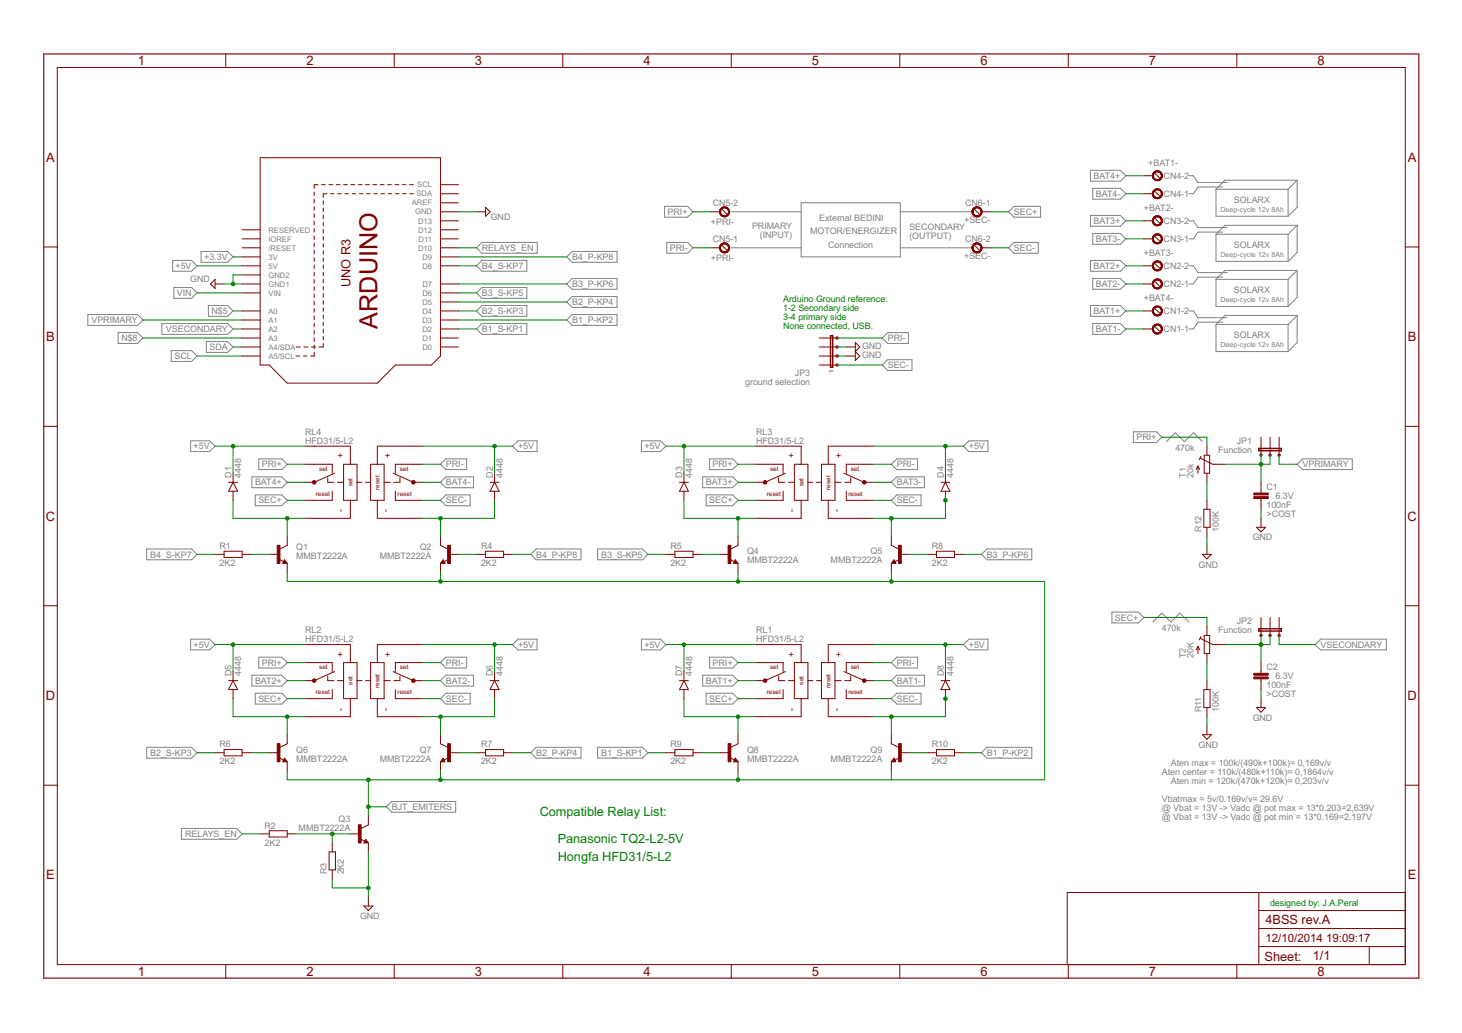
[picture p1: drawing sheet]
<svg xmlns="http://www.w3.org/2000/svg" width="297mm" height="210mm" viewBox="0 0 297 210" stroke-linecap="round" stroke-linejoin="round" font-family="sans-serif">
<g fill="none" stroke="#808080" stroke-width=".2">
<path d="M221.6 34.6h6l1.1 1.1-1.1 1.1h-6zM222 38.3h5.6l1.1 1.1-1.1 1.1h-5.6zM241.6 35.7h.9l.9 1.4h5.9M247.1 38.5v5.4h14.6M247.1 38.5h14.6M248.4 38h-5l-.9 1.4h-.9M261.7 38.5v5.4M263.5 36.6h-14.6l-1.8 1.9M263.5 36.6l-1.8 1.9M263.5 36.6v5.5l-1.8 1.8M35.1 52.9h3.8l1.1 1.1-1.1 1.1h-3.8zM35.3 58.4h3.6l1.1 1.1-1.1 1.1h-3.6z"/>
<path d="M40.9 51.1h5.3l1.1 1.1-1.1 1.1h-5.3zM96.8 54l1.1-1.1h9.1v2.2h-9.1zM96.8 59.5l1.1-1.1h9.1v2.2h-9.1zM96.8 50.4l1.1-1.1h11.3v2.2h-11.3zM115.1 52.2l1.1-1.1h9.2v2.2h-9.2zM115.1 57.7l1.1-1.1h9.2v2.2h-9.2zM135 41.9h4.7l1.1 1.1-1.1 1.1h-4.7zM135.5 49.3h4.2l1.1 1.1-1.1 1.1h-4.2zM148.1 43h14.7M148.1 50.4h14.7M162.8 41.2h20.1v11h-20.1zM182.9 43h14.7"/>
<path d="M182.9 50.4h14.7M204.9 43l1.1-1.1h5.4v2.2h-5.4zM204.9 50.4l1.1-1.1h4.9v2.2h-4.9zM221.6 52.9h6l1.1 1.1-1.1 1.1h-6zM221.6 43.8h6l1.1 1.1-1.1 1.1h-6zM222 47.4h5.6l1.1 1.1-1.1 1.1h-5.6zM222 56.6h5.6l1.1 1.1-1.1 1.1h-5.6zM241.6 44.9h.9l.9 1.3h5.9M241.6 54h.9l.9 1.4h5.9M247.1 47.6v5.5h14.6M247.1 56.8v5.5h14.6M247.1 47.6h14.6"/>
<path d="M247.1 56.8h14.6M248.4 47.2h-5l-.9 1.3h-.9M248.4 56.3h-5l-.9 1.4h-.9M261.7 47.6v5.5M261.7 56.8v5.5M263.5 45.8v5.5l-1.8 1.8M263.5 54.9v5.5l-1.8 1.9M263.5 45.8h-14.6l-1.8 1.8M263.5 45.8l-1.8 1.8M263.5 54.9h-14.6l-1.8 1.9M263.5 54.9l-1.8 1.9M17.8 63.9h10.1l1.1 1.1-1.1 1.1h-10.1z"/>
<path d="M24 67.6h3.9l1.1 1.1-1.1 1.1h-3.9zM32.9 65.7h13.3l1.1 1.1-1.1 1.1h-13.3zM34.8 71.2h4.1l1.1 1.1-1.1 1.1h-4.1zM41.9 69.4h4.3l1.1 1.1-1.1 1.1h-4.3zM42.3 62.1h3.9l1.1 1.1-1.1 1.1h-3.9zM96.8 63.2l1.1-1.1h9.1v2.2h-9.1zM96.8 66.8l1.1-1.1h9.1v2.2h-9.1zM115.1 65l1.1-1.1h9.2v2.2h-9.2zM115.1 61.4l1.1-1.1h9.2v2.2h-9.2zM179.3 68.7l1.1-1.1h4.2v2.2h-4.2zM179.3 74.2l1.1-1.1h4.9v2.2h-4.9zM221.6 62.1h6l1.1 1.1-1.1 1.1h-6z"/>
<path d="M222 65.7h5.6l1.1 1.1-1.1 1.1h-5.6zM241.6 63.2h.9l.9 1.4h5.9M247.1 65.9v5.5h14.6M247.1 65.9h14.6M248.4 65.5h-5l-.9 1.3h-.9M261.7 65.9v5.5M263.5 64.1v5.5l-1.8 1.8M263.5 64.1h-14.6l-1.8 1.8M263.5 64.1l-1.8 1.8M38.7 89.6h3.9l1.1 1.1-1.1 1.1h-3.9zM51.2 96.9h6.1l1.1 1.1-1.1 1.1h-6.1zM52.6 93.2h4.7l1.1 1.1-1.1 1.1h-4.7z"/>
<path d="M89.5 98l1.1-1.1h5.6v2.2h-5.6zM89.5 94.3l1.1-1.1h4.2v2.2h-4.2zM104.1 90.7l1.1-1.1h3.9v2.2h-3.9zM130.3 89.6h3.9l1.1 1.1-1.1 1.1h-3.9zM142.8 96.9h6l1.1 1.1-1.1 1.1h-6zM144.2 93.2h4.6l1.1 1.1-1.1 1.1h-4.6zM181.1 98l1.1-1.1h5.6v2.2h-5.6zM181.1 94.3l1.1-1.1h4.2v2.2h-4.2zM195.7 90.7l1.1-1.1h3.9v2.2h-3.9zM230.3 87.7h4.6l1.2 1.1-1.2 1.1h-4.6zM237 89.7l1.8-1.8 1.8 1.8 1.9-1.8 1.8 1.8M264.6 93.2h10.1v2.2h-10.1l-1.1-1.1z"/>
<path d="M29.8 111.5h9.1l1.1 1.1-1.1 1.1h-9.1zM51.9 100.6h5.4l1.1 1.1-1.1 1.1h-5.4zM89.5 101.7l1.1-1.1h4.9v2.2h-4.9zM107.8 112.6l1.1-1.1h9.1v2.2h-9.1zM121.4 111.5h9.1l1.1 1.1-1.1 1.1h-9.1zM143.5 100.6h5.3l1.1 1.1-1.1 1.1h-5.3zM182.2 100.6h4.9v2.2h-4.9l-1.1-1.1zM199.4 112.6l1.1-1.1h9.1v2.2h-9.1zM38.7 129.9h3.9l1.1 1.1-1.1 1.1h-3.9zM51.2 137.2h6.1l1.1 1.1-1.1 1.1h-6.1zM52.6 133.5h4.7l1.1 1.1-1.1 1.1h-4.7zM89.5 138.3l1.1-1.1h5.6v2.2h-5.6z"/>
<path d="M89.5 134.6l1.1-1.1h4.2v2.2h-4.2zM104.1 131l1.1-1.1h3.9v2.2h-3.9zM130.3 129.9h3.9l1.1 1.1-1.1 1.1h-3.9zM142.8 137.2h6l1.1 1.1-1.1 1.1h-6zM144.2 133.5h4.6l1.1 1.1-1.1 1.1h-4.6zM181.1 138.3l1.1-1.1h5.6v2.2h-5.6zM182.2 133.5h4.2v2.2h-4.2l-1.1-1.1zM195.7 131l1.1-1.1h3.9v2.2h-3.9zM225.9 124.4h5.4l1.1 1.1-1.1 1.1h-5.4zM234.2 126.4l1.9-1.8 1.8 1.8 1.8-1.8 1.9 1.8M267.2 131l1.1-1.1h13.4v2.2h-13.4zM29.8 151.8h9.1l1.1 1.2-1.1 1.1h-9.1z"/>
<path d="M51.9 140.9h5.4l1.1 1.1-1.1 1.1h-5.4zM89.5 142l1.1-1.1h4.9v2.2h-4.9zM108.9 151.8h9.1v2.3h-9.1l-1.1-1.1zM121.4 151.8h9.1l1.1 1.2-1.1 1.1h-9.1zM143.5 140.9h5.3l1.1 1.1-1.1 1.1h-5.3zM181.1 142l1.1-1.1h4.9v2.2h-4.9zM199.4 153l1.1-1.2h9.1v2.3h-9.1zM36.9 168.3h11.2l1.1 1.1-1.1 1.1h-11.2zM78.5 163.9l1.1-1h13v2.1h-13z"/>
</g>
<g fill="none" stroke="#800000" stroke-width=".2">
<path d="M11.6 13.7h273.9v182.3h-273.9zM45.9 11v2.7M80.1 11v2.7M114.3 11v2.7M148.6 11v2.7M182.8 11v2.7M217 11v2.7M251.3 11v2.7M52.9 32h36.6v40.3l-1.8 1.9h-7.4l-3.6 3.7h-18.3l-3.7-3.7h-1.8zM63.8 39v.8M64.6 37.5h-.8v.8M65.3 37.5h.8"/>
<path d="M66.4 39.4h-.7v.7M66.8 37.5h.8M67.1 39.4h.8M68.3 37.5h.8M68.6 39.4h.7M69.8 37.5h.8M70.1 39.4h.7M71.3 37.5h.8M71.5 39.4h.8M72.8 37.5h.8M73 39.4h.7M74.3 37.5h.8"/>
<path d="M74.5 39.4h.7M75.8 37.5h.7M75.9 39.4h.8M77.3 37.5h.7M77.4 39.4h.7M78.8 37.5h.7M78.9 39.4h.7M80.2 37.5h.8M80.3 39.4h.8M81.7 37.5h.8M81.8 39.4h.7M83.2 37.5h.8"/>
<path d="M83.2 39.4h.8M89.5 39.4h3.7M89.5 37.5h3.7M232.4 39.4h1.8M232.4 35.7h1.8M234.7 38.9l.9 .9M234.7 35.2l.9 1M8.9 50.2h2.7M43.7 57.7h1.8M43.7 56.8v1.8l-.9-.9zM49.2 48.5h3.7M49.2 57.7h3.7"/>
<path d="M49.2 54h3.7M49.2 50.4h3.7M49.2 59.5h3.7M49.2 52.2h3.7M49.2 46.7h3.7M49.2 55.9h3.7M63.8 40.5v.8M63.8 42v.7M63.8 43.5v.7M63.8 44.9v.8M63.8 46.4v.8M63.8 47.9v.8"/>
<path d="M63.8 49.4v.7M63.8 50.9v.7M63.8 52.3v.8M63.8 53.8v.8M63.8 55.3v.8M63.8 56.8v.8M63.8 58.3v.7M63.8 59.8v.7M65.7 40.8v.8M65.7 42.3v.7M65.7 43.7v.7M65.7 45.2v.7"/>
<path d="M65.7 46.6v.7M65.7 48.1v.7M65.7 49.5v.7M65.7 50.9v.8M65.7 52.4v.7M65.7 53.8v.8M65.7 55.3v.7M65.7 56.7v.8M65.7 58.2v.7M65.7 59.6v.8M89.5 48.5h3.7M89.5 44.9h3.7"/>
<path d="M89.5 57.7h3.7M89.5 54h3.7M89.5 50.4h3.7M89.5 43h3.7M89.5 59.5h3.7M89.5 52.2h3.7M89.5 46.7h3.7M89.5 41.2h3.7M96.8 43h1.9M98.7 42.1l.9 .9-.9 .9zM144.5 50.4h1.8M144.5 43h1.8"/>
<path d="M146.7 49.9l1 .9M146.7 42.6l1 .9M198 42.6l1 .9M198 49.9l1 .9M199.4 50.4h1.9M199.4 43h1.9M232.4 48.5h1.8M232.4 44.9h1.8M232.4 57.7h1.8M232.4 54h1.8M234.7 48.1l.9 .9M234.7 44.4l.9 .9"/>
<path d="M234.7 57.2l.9 .9M234.7 53.6l.9 .9M285.5 50.2h2.8M49.2 66.8h3.7M49.2 63.2h3.7M49.2 70.5h3.7M49.2 72.3h3.7M49.2 68.7h3.7M49.2 65h3.7M60.2 70.5h.8M60.2 72.3h.7M61.6 72.3h.8"/>
<path d="M61.7 70.5h.9M63.3 70.5h.8M63.8 71.6v.7h-.7M63.8 61.2v.8M63.8 62.7v.8M63.8 64.2v.7M63.8 65.7v.7M63.8 67.1v.8M63.8 68.6v.8M63.8 70.1v.8M65.7 69.8v.7h-.9M65.7 61.1v.7"/>
<path d="M65.7 62.5v.8M65.7 64v.7M65.7 65.4v.8M65.7 66.9v.7M65.7 68.3v.8M89.5 66.8h3.7M89.5 63.2h3.7M89.5 70.5h3.7M89.5 68.7h3.7M89.5 65h3.7M89.5 61.4h3.7M166.4 70.5h3.7"/>
<path d="M166.4 72.3h3.7M166.4 74.2h3.7M166.4 68.7h3.7M171.9 70.5h1.9M171.9 72.3h1.9M173.8 69.6l.9 .9-.9 .9 .9 .9-.9 1zM232.4 66.8h1.8M232.4 63.2h1.8M234.7 66.4l.9 .9M234.7 62.7l.9 .9M8.9 86.6h2.7M46.4 98h1.9"/>
<path d="M47.3 98l1 1.8h-1.9zM47.3 96.2v1.8M47.3 99.8v1.9M62 94.3h5.5v1.9M62 90.7h9.2v3.6M66.6 97.1v.9h1.2M67.5 99.8v1.9h-5.5M68 96.2l-4.2 1.8h-1.8M68.6 98h1.2M69.8 94.3h2.7v7.4h-2.7zM72.5 98h1.1M74.3 98h1"/>
<path d="M75.3 94.3h2.7v7.4h-2.7zM78 98h1.3M79.9 96.2l4.1 1.8h1.8M80.3 99.8v1.9h5.5M81.3 97.1v.9h-1.3M85.8 94.3h-5.5v1.9M85.8 90.7h-9.1v3.6M99.6 98h1.8M100.5 98l.9 1.8h-1.8zM100.5 96.2v1.8M100.5 99.8v1.9M138 98h1.9"/>
<path d="M139 98l.9 1.8h-1.9zM139 96.2v1.8M139 99.8v1.9M153.6 94.3h5.5v1.9M153.6 90.7h9.2v3.6M158.2 97.1v.9h1.2M159.1 99.8v1.9h-5.5M159.6 96.2l-4.2 1.8h-1.8M160.2 98h1.2M161.4 94.3h2.7v7.4h-2.7zM164.1 98h1.1M165.9 98h1"/>
<path d="M166.9 94.3h2.8v7.4h-2.8zM169.7 98h1.2M171.5 96.2l4.1 1.8h1.8M171.9 99.8v1.9h5.5M172.8 97.1v.9h-1.2M177.4 94.3h-5.5v1.9M177.4 90.7h-9.1v3.6M191.2 98h1.8M192.1 98l.9 1.8h-1.8zM192.1 96.2v1.8M192.1 99.8v1.9M243.4 94.7v1.5"/>
<path d="M243.4 94.7l-.4 .7M243.4 94.7l.4 .7M243.9 93.1l2.5 1.2h2.5M244 92.7l-.3 .7M244.7 92.5h1.1v3.7h-1.1zM245.2 90.7v1.8M245.2 96.2v1.8M256.2 88.8v3.7M256.2 98v2.2M258 88.8v3.7M259.9 88.8v3.7M285.5 86.6h2.8"/>
<path d="M43.7 112.6h1.8M45.5 112h3.7v1.3h-3.7zM49.2 112.6h1.8M54.7 112.6h1.8M56.7 113.7l.9 .4M57.8 113.7l.6 .8h-1zM57.8 114.1l.1 .2h-.3l.2-.4 .4 .5h-.6M58.4 109v1.8l-1.5 .7M58.4 114.5v1.8M71.2 101.7v3.6h-9.2M76.7 101.7v3.6h9.1M89.5 109v1.8l1.5 .7"/>
<path d="M89.5 114.5v1.8M90 113.7l.4 .8h-.9zM90 114.1v.2h.2l-.2-.4-.3 .5h.5M91.1 113.7l-.9 .4M91.3 112.6h1.9M96.8 112.6h1.9M98.7 112h3.6v1.3h-3.6zM102.3 112.6h1.8M135.3 112.6h1.8M137.1 112h3.7v1.3h-3.7zM140.8 112.6h1.8M146.3 112.6h1.8"/>
<path d="M148.3 113.7l.9 .4M149.4 113.7l.5 .8h-.9zM149.4 114.1l.1 .2h-.3l.2-.4 .4 .5h-.6M149.9 109v1.8l-1.4 .7M149.9 114.5v1.8M162.8 101.7v3.6h-9.2M168.3 101.7v3.6h9.1M181.1 109v1.8l1.5 .7M181.1 114.5v1.8M181.7 113.7l.3 .8h-.9zM181.7 114.1l-.2 .2h.3l-.1-.4-.4 .5h.5M182.7 113.7l-.9 .4"/>
<path d="M182.9 112.6h1.9M188.4 112.6h1.9M190.3 112h3.6v1.3h-3.6zM193.9 112.6h1.8M244.3 112.6h1.8l-.9 1zM244.6 103.5h1.3v3.6h-1.3zM245.2 101.7v1.8M245.2 107.1v1.9M245.2 110.8v1.8M255.3 107.1h1.8l-.9 1zM256.2 101.3v2.2M256.2 105.3v1.8"/>
<path d="M8.9 123.1h2.7M46.4 138.3h1.9M47.3 136.5v1.8M47.3 138.3l1 1.8h-1.9zM62 134.6h5.5v1.9M62 131h9.2v3.6M66.6 137.4v.9h1.2M68 136.5l-4.2 1.8h-1.8M68.6 138.3h1.2M69.8 134.6h2.7v7.4h-2.7zM72.5 138.3h1.1M74.3 138.3h1"/>
<path d="M75.3 134.6h2.7v7.4h-2.7zM78 138.3h1.3M79.9 136.5l4.1 1.8h1.8M81.3 137.4v.9h-1.3M85.8 134.6h-5.5v1.9M85.8 131h-9.1v3.6M99.6 138.3h1.8M100.5 136.5v1.8M100.5 138.3l.9 1.8h-1.8zM138 138.3h1.9M139 136.5v1.8M139 138.3l.9 1.8h-1.9z"/>
<path d="M153.6 134.6h5.5v1.9M153.6 131h9.2v3.6M158.2 137.4v.9h1.2M159.6 136.5l-4.2 1.8h-1.8M160.2 138.3h1.2M161.4 134.6h2.7v7.4h-2.7zM164.1 138.3h1.1M165.9 138.3h1M166.9 134.6h2.8v7.4h-2.8zM169.7 138.3h1.2M171.5 136.5l4.1 1.8h1.8M172.8 137.4v.9h-1.2"/>
<path d="M177.4 134.6h-5.5v1.9M177.4 131h-9.1v3.6M191.2 138.3h1.8M192.1 136.5v1.8M192.1 138.3l.9 1.8h-1.8zM243.4 131.3v1.5M243.4 131.3l-.4 .8M243.4 131.3l.4 .8M243.9 129.7l2.5 1.3h2.5M244 129.3l-.3 .7M244.7 129.1h1.1v3.7h-1.1zM245.2 127.3v1.8"/>
<path d="M245.2 132.8v1.8M245.2 138.3v1.8M256.2 125.5v3.6M256.2 134.6v2.2M256.2 137.9v2.2M258 125.5v3.6M259.9 125.5v3.6M285.5 123.1h2.8M8.9 159.6h2.7M43.7 153h1.8M45.5 152.3h3.7v1.3h-3.7zM47.3 140.1v1.9"/>
<path d="M49.2 153h1.8M54.7 153h1.8M56.7 154l.9 .4M57.8 154.1l.6 .7h-1zM57.8 154.4l.1 .2h-.3l.2-.4 .4 .5h-.6M58.4 149.3v1.8l-1.5 .7M58.4 154.8v1.8M67.5 140.1v1.9h-5.5M71.2 142v3.6h-9.2M76.7 142v3.6h9.1M80.3 140.1v1.9h5.5M89.5 149.3v1.8l1.5 .7"/>
<path d="M89.5 154.8v1.8M90 154.1l.4 .7h-.9zM90 154.4v.2h.2l-.2-.4-.3 .5h.5M91.1 154l-.9 .4M91.3 153h1.9M96.8 153h1.9M98.7 152.3h3.6v1.3h-3.6zM100.5 140.1v1.9M102.3 153h1.8M135.3 153h1.8M137.1 152.3h3.7v1.3h-3.7zM139 140.1v1.9"/>
<path d="M140.8 153h1.8M146.3 153h1.8M148.3 154l.9 .4M149.4 154.1l.5 .7h-.9zM149.4 154.4l.1 .2h-.3l.2-.4 .4 .5h-.6M149.9 149.3v1.8l-1.4 .7M149.9 154.8v1.8M159.1 140.1v1.9h-5.5M162.8 142v3.6h-9.2M168.3 142v3.6h9.1M171.9 140.1v1.9h5.5M181.1 149.3v1.8l1.5 .7"/>
<path d="M181.1 154.8v1.8M181.7 154.1l.3 .7h-.9zM181.7 154.4l-.2 .2h.3l-.1-.4-.4 .5h.5M182.7 154l-.9 .4M182.9 153h1.9M188.4 153h1.9M190.3 152.3h3.6v1.3h-3.6zM192.1 140.1v1.9M193.9 153h1.8M244.3 149.3h1.8l-.9 .9zM244.6 140.1h1.3v3.7h-1.3zM245.2 143.8v1.8"/>
<path d="M245.2 147.5v1.8M255.3 143.8h1.8l-.9 .9zM256.2 142v1.8M285.5 159.6h2.8M52.9 169.4h1.8M54.7 168.8h3.7v1.3h-3.7zM58.4 169.4h1.8M66.9 173.1h1.3v3.7h-1.3zM67.5 171.3v1.8M67.5 176.8v1.8M71.2 169.4h1.8M73.2 170.5l.9 .4"/>
<path d="M74.3 170.5l.5 .8h-.9zM74.3 170.9l.1 .2h-.3l.2-.4 .4 .5h-.6M74.8 165.8v1.8l-1.4 .7M74.8 171.3v1.8M45.9 196v2.8M73.9 184.1h1.9l-1 .9zM74.8 182.3v1.8M80.1 196v2.8M114.3 196v2.8M148.6 196v2.8M182.8 196v2.8M217 196v2.8"/>
<path d="M251.3 196v2.8M255.8 192.3h29.7M255.8 181.4v14.6M255.8 188.7h29.7M255.8 185h29.7M278.2 192.3v3.7M285.5 181.4h-68.7v14.6"/>
</g>
<g fill="#800000" stroke="#800000" stroke-width=".2">
<path d="M234.5 38.6a1.01 1.01 0 0 1 1.6 .3 1.01 1.01 0 0 1-.7 1.5 1.01 1.01 0 0 1-1.3-1h.2a.83 .83 0 0 1 1.2-.8 .83 .83 0 0 1 .2 1.3 .83 .83 0 0 1-1.3-.3l-.1-.2h-.2z" fill-rule="evenodd"/>
<path d="M234.5 38.6a1.01 1.01 0 0 1 1.6 .3 1.01 1.01 0 0 1-.7 1.5 1.01 1.01 0 0 1-1.3-1h.2a.83 .83 0 0 1 1.2-.8 .83 .83 0 0 1 .2 1.3 .83 .83 0 0 1-1.3-.3l-.1-.2h-.2z" fill-rule="evenodd"/>
<path d="M234.5 38.6a1.01 1.01 0 0 1 1.6 .3 1.01 1.01 0 0 1-.7 1.5 1.01 1.01 0 0 1-1.3-1h.2a.83 .83 0 0 1 1.2-.8 .83 .83 0 0 1 .2 1.3 .83 .83 0 0 1-1.3-.3l-.1-.2h-.2z" fill-rule="evenodd"/>
<path d="M234.5 34.9a1.01 1.01 0 0 1 1.6 .4 1.01 1.01 0 0 1-.7 1.4 1.01 1.01 0 0 1-1.3-1h.2a.83 .83 0 0 1 1.2-.8 .83 .83 0 0 1 .2 1.4 .83 .83 0 0 1-1.3-.4l-.1-.2h-.2z" fill-rule="evenodd"/>
<path d="M234.5 34.9a1.01 1.01 0 0 1 1.6 .4 1.01 1.01 0 0 1-.7 1.4 1.01 1.01 0 0 1-1.3-1h.2a.83 .83 0 0 1 1.2-.8 .83 .83 0 0 1 .2 1.4 .83 .83 0 0 1-1.3-.4l-.1-.2h-.2z" fill-rule="evenodd"/>
<path d="M234.5 34.9a1.01 1.01 0 0 1 1.6 .4 1.01 1.01 0 0 1-.7 1.4 1.01 1.01 0 0 1-1.3-1h.2a.83 .83 0 0 1 1.2-.8 .83 .83 0 0 1 .2 1.4 .83 .83 0 0 1-1.3-.4l-.1-.2h-.2z" fill-rule="evenodd"/>
<path d="M234.5 47.8a1.01 1.01 0 0 1 1.5 .3 1.01 1.01 0 0 1-.6 1.4 1.01 1.01 0 0 1-1.3-1h.2a.83 .83 0 0 1 1.2-.8 .83 .83 0 0 1 .2 1.4 .83 .83 0 0 1-1.3-.3l-.1-.3h-.2z" fill-rule="evenodd"/>
<path d="M234.5 47.8a1.01 1.01 0 0 1 1.5 .3 1.01 1.01 0 0 1-.6 1.4 1.01 1.01 0 0 1-1.3-1h.2a.83 .83 0 0 1 1.2-.8 .83 .83 0 0 1 .2 1.4 .83 .83 0 0 1-1.3-.3l-.1-.3h-.2z" fill-rule="evenodd"/>
<path d="M234.5 47.8a1.01 1.01 0 0 1 1.5 .3 1.01 1.01 0 0 1-.6 1.4 1.01 1.01 0 0 1-1.3-1h.2a.83 .83 0 0 1 1.2-.8 .83 .83 0 0 1 .2 1.4 .83 .83 0 0 1-1.3-.3l-.1-.3h-.2z" fill-rule="evenodd"/>
<path d="M234.5 44.1a1.01 1.01 0 0 1 1.5 .3 1.01 1.01 0 0 1-.6 1.4 1.01 1.01 0 0 1-1.3-.9h.2a.83 .83 0 0 1 1.2-.8 .83 .83 0 0 1 .2 1.3 .83 .83 0 0 1-1.3-.3l-.1-.2h-.2z" fill-rule="evenodd"/>
<path d="M234.5 44.1a1.01 1.01 0 0 1 1.5 .3 1.01 1.01 0 0 1-.6 1.4 1.01 1.01 0 0 1-1.3-.9h.2a.83 .83 0 0 1 1.2-.8 .83 .83 0 0 1 .2 1.3 .83 .83 0 0 1-1.3-.3l-.1-.2h-.2z" fill-rule="evenodd"/>
<path d="M234.5 44.1a1.01 1.01 0 0 1 1.5 .3 1.01 1.01 0 0 1-.6 1.4 1.01 1.01 0 0 1-1.3-.9h.2a.83 .83 0 0 1 1.2-.8 .83 .83 0 0 1 .2 1.3 .83 .83 0 0 1-1.3-.3l-.1-.2h-.2z" fill-rule="evenodd"/>
<path d="M234.5 56.9a1.01 1.01 0 0 1 1.5 .3 1.01 1.01 0 0 1-.6 1.5 1.01 1.01 0 0 1-1.3-1h.2a.83 .83 0 0 1 1.2-.8 .83 .83 0 0 1 .2 1.4 .83 .83 0 0 1-1.3-.4l-.1-.2h-.2z" fill-rule="evenodd"/>
<path d="M234.5 56.9a1.01 1.01 0 0 1 1.5 .3 1.01 1.01 0 0 1-.6 1.5 1.01 1.01 0 0 1-1.3-1h.2a.83 .83 0 0 1 1.2-.8 .83 .83 0 0 1 .2 1.4 .83 .83 0 0 1-1.3-.4l-.1-.2h-.2z" fill-rule="evenodd"/>
<path d="M234.5 56.9a1.01 1.01 0 0 1 1.5 .3 1.01 1.01 0 0 1-.6 1.5 1.01 1.01 0 0 1-1.3-1h.2a.83 .83 0 0 1 1.2-.8 .83 .83 0 0 1 .2 1.4 .83 .83 0 0 1-1.3-.4l-.1-.2h-.2z" fill-rule="evenodd"/>
<path d="M234.5 53.2a1.01 1.01 0 0 1 1.6 .4 1.01 1.01 0 0 1-.7 1.4 1.01 1.01 0 0 1-1.3-1h.2a.83 .83 0 0 1 1.2-.7 .83 .83 0 0 1 .2 1.3 .83 .83 0 0 1-1.3-.3l-.1-.3h-.2z" fill-rule="evenodd"/>
<path d="M234.5 53.2a1.01 1.01 0 0 1 1.6 .4 1.01 1.01 0 0 1-.7 1.4 1.01 1.01 0 0 1-1.3-1h.2a.83 .83 0 0 1 1.2-.7 .83 .83 0 0 1 .2 1.3 .83 .83 0 0 1-1.3-.3l-.1-.3h-.2z" fill-rule="evenodd"/>
<path d="M234.5 53.2a1.01 1.01 0 0 1 1.6 .4 1.01 1.01 0 0 1-.7 1.4 1.01 1.01 0 0 1-1.3-1h.2a.83 .83 0 0 1 1.2-.7 .83 .83 0 0 1 .2 1.3 .83 .83 0 0 1-1.3-.3l-.1-.3h-.2z" fill-rule="evenodd"/>
<path d="M234.5 66.1a1.01 1.01 0 0 1 1.6 .3 1.01 1.01 0 0 1-.7 1.4 1.01 1.01 0 0 1-1.3-1h.2a.83 .83 0 0 1 1.2-.7 .83 .83 0 0 1 .2 1.3 .83 .83 0 0 1-1.3-.3l-.1-.3h-.2z" fill-rule="evenodd"/>
<path d="M234.5 66.1a1.01 1.01 0 0 1 1.6 .3 1.01 1.01 0 0 1-.7 1.4 1.01 1.01 0 0 1-1.3-1h.2a.83 .83 0 0 1 1.2-.7 .83 .83 0 0 1 .2 1.3 .83 .83 0 0 1-1.3-.3l-.1-.3h-.2z" fill-rule="evenodd"/>
<path d="M234.5 66.1a1.01 1.01 0 0 1 1.6 .3 1.01 1.01 0 0 1-.7 1.4 1.01 1.01 0 0 1-1.3-1h.2a.83 .83 0 0 1 1.2-.7 .83 .83 0 0 1 .2 1.3 .83 .83 0 0 1-1.3-.3l-.1-.3h-.2z" fill-rule="evenodd"/>
<path d="M234.5 62.4a1.01 1.01 0 0 1 1.6 .4 1.01 1.01 0 0 1-.7 1.4 1.01 1.01 0 0 1-1.3-1h.2a.83 .83 0 0 1 1.2-.8 .83 .83 0 0 1 .2 1.4 .83 .83 0 0 1-1.3-.4l-.1-.2h-.2z" fill-rule="evenodd"/>
<path d="M234.5 62.4a1.01 1.01 0 0 1 1.6 .4 1.01 1.01 0 0 1-.7 1.4 1.01 1.01 0 0 1-1.3-1h.2a.83 .83 0 0 1 1.2-.8 .83 .83 0 0 1 .2 1.4 .83 .83 0 0 1-1.3-.4l-.1-.2h-.2z" fill-rule="evenodd"/>
<path d="M234.5 62.4a1.01 1.01 0 0 1 1.6 .4 1.01 1.01 0 0 1-.7 1.4 1.01 1.01 0 0 1-1.3-1h.2a.83 .83 0 0 1 1.2-.8 .83 .83 0 0 1 .2 1.4 .83 .83 0 0 1-1.3-.4l-.1-.2h-.2z" fill-rule="evenodd"/>
<path d="M146.6 49.6a1 1 0 0 1 1.5 .3 1 1 0 0 1-.7 1.4 1 1 0 0 1-1.2-.9h.2a.82 .82 0 0 1 1.2-.7 .82 .82 0 0 1 .1 1.4 .82 .82 0 0 1-1.3-.5v-.2h-.2v-.3z" fill-rule="evenodd"/>
<path d="M146.6 49.6a1 1 0 0 1 1.5 .3 1 1 0 0 1-.7 1.4 1 1 0 0 1-1.2-.9h.2a.82 .82 0 0 1 1.2-.7 .82 .82 0 0 1 .1 1.4 .82 .82 0 0 1-1.3-.5v-.2h-.2v-.3z" fill-rule="evenodd"/>
<path d="M146.6 49.6a1 1 0 0 1 1.5 .3 1 1 0 0 1-.7 1.4 1 1 0 0 1-1.2-.9h.2a.82 .82 0 0 1 1.2-.7 .82 .82 0 0 1 .1 1.4 .82 .82 0 0 1-1.3-.5v-.2h-.2v-.3z" fill-rule="evenodd"/>
<path d="M146.6 42.2a1 1 0 0 1 1.5 .4 1 1 0 0 1-.7 1.4 1 1 0 0 1-1.2-1h.2a.83 .83 0 0 1 1.2-.6 .83 .83 0 0 1 .1 1.3 .83 .83 0 0 1-1.3-.4v-.3h-.2v-.3z" fill-rule="evenodd"/>
<path d="M146.6 42.2a1 1 0 0 1 1.5 .4 1 1 0 0 1-.7 1.4 1 1 0 0 1-1.2-1h.2a.83 .83 0 0 1 1.2-.6 .83 .83 0 0 1 .1 1.3 .83 .83 0 0 1-1.3-.4v-.3h-.2v-.3z" fill-rule="evenodd"/>
<path d="M146.6 42.2a1 1 0 0 1 1.5 .4 1 1 0 0 1-.7 1.4 1 1 0 0 1-1.2-1h.2a.83 .83 0 0 1 1.2-.6 .83 .83 0 0 1 .1 1.3 .83 .83 0 0 1-1.3-.4v-.3h-.2v-.3z" fill-rule="evenodd"/>
<path d="M197.9 42.2a1.01 1.01 0 0 1 1.5 .4 1.01 1.01 0 0 1-.7 1.4 1.01 1.01 0 0 1-1.2-1h.2a.83 .83 0 0 1 1.1-.7 .83 .83 0 0 1 .3 1.3 .83 .83 0 0 1-1.4-.3v-.3h-.2z" fill-rule="evenodd"/>
<path d="M197.9 42.2a1.01 1.01 0 0 1 1.5 .4 1.01 1.01 0 0 1-.7 1.4 1.01 1.01 0 0 1-1.2-1h.2a.83 .83 0 0 1 1.1-.7 .83 .83 0 0 1 .3 1.3 .83 .83 0 0 1-1.4-.3v-.3h-.2z" fill-rule="evenodd"/>
<path d="M197.9 42.2a1.01 1.01 0 0 1 1.5 .4 1.01 1.01 0 0 1-.7 1.4 1.01 1.01 0 0 1-1.2-1h.2a.83 .83 0 0 1 1.1-.7 .83 .83 0 0 1 .3 1.3 .83 .83 0 0 1-1.4-.3v-.3h-.2z" fill-rule="evenodd"/>
<path d="M197.9 49.6a1.01 1.01 0 0 1 1.5 .3 1.01 1.01 0 0 1-.7 1.5 1.01 1.01 0 0 1-1.2-1h.2a.83 .83 0 0 1 1.1-.8 .83 .83 0 0 1 .3 1.4 .83 .83 0 0 1-1.4-.4v-.2h-.2z" fill-rule="evenodd"/>
<path d="M197.9 49.6a1.01 1.01 0 0 1 1.5 .3 1.01 1.01 0 0 1-.7 1.5 1.01 1.01 0 0 1-1.2-1h.2a.83 .83 0 0 1 1.1-.8 .83 .83 0 0 1 .3 1.4 .83 .83 0 0 1-1.4-.4v-.2h-.2z" fill-rule="evenodd"/>
<path d="M197.9 49.6a1.01 1.01 0 0 1 1.5 .3 1.01 1.01 0 0 1-.7 1.5 1.01 1.01 0 0 1-1.2-1h.2a.83 .83 0 0 1 1.1-.8 .83 .83 0 0 1 .3 1.4 .83 .83 0 0 1-1.4-.4v-.2h-.2z" fill-rule="evenodd"/>
<circle cx="63.8" cy="98" r=".36"/>
<circle cx="84" cy="98" r=".36"/>
<circle cx="155.4" cy="98" r=".36"/>
<circle cx="175.6" cy="98" r=".36"/>
<circle cx="63.8" cy="138.3" r=".36"/>
<circle cx="84" cy="138.3" r=".36"/>
<circle cx="155.4" cy="138.3" r=".36"/>
<circle cx="175.6" cy="138.3" r=".36"/>
<circle cx="170.1" cy="74.2" r=".23"/>
<circle cx="170.1" cy="72.3" r=".23"/>
<circle cx="170.1" cy="70.5" r=".23"/>
<circle cx="170.1" cy="68.7" r=".23"/>
<circle cx="256.2" cy="129.1" r=".23"/>
<circle cx="258" cy="129.1" r=".23"/>
<circle cx="259.9" cy="129.1" r=".23"/>
<circle cx="256.2" cy="92.5" r=".23"/>
<circle cx="258" cy="92.5" r=".23"/>
<circle cx="259.9" cy="92.5" r=".23"/>
</g>
<g fill="#800000" stroke="#800000" stroke-width=".2">
<path d="M56.3 110.8h.6v3.7h-.6z"/>
<path d="M91 110.8h.5v3.7h-.5z"/>
<path d="M72.8 167.6h.6v3.7h-.6z"/>
<path d="M147.9 110.8h.6v3.7h-.6z"/>
<path d="M182.6 110.8h.5v3.7h-.5z"/>
<path d="M56.3 151.1h.6v3.7h-.6z"/>
<path d="M91 151.1h.5v3.7h-.5z"/>
<path d="M147.9 151.1h.6v3.7h-.6z"/>
<path d="M182.6 151.1h.5v3.7h-.5z"/>
<path d="M254.7 100.9h3v.4h-3z"/>
<path d="M254.7 100.2h3v.4h-3z"/>
<path d="M254.7 137.6h3v.3h-3z"/>
<path d="M254.7 136.8h3v.4h-3z"/>
</g>
<path d="M168.7 68.2h.5v6.4h-.5zM255.8 91.1h4.5v.5h-4.5zM255.8 127.8h4.5v.4h-4.5z" fill="none" stroke="#800000" stroke-width=".3"/>
<path d="M8.9 11h279.4v187.8h-279.4z" fill="none" stroke="#800000" stroke-width=".23"/>
<g fill="none" stroke="#008000" stroke-width=".2">
<path d="M228.7 35.7h3.7M228.7 39.4h3.7M40 54h9.2M40 59.5h9.2M45.5 57.7h3.7M47.3 52.2h1.9M49.2 55.9h-1.9v1.8M93.2 52.2h21.9M93.2 54h3.6M93.2 59.5h3.6M93.2 57.7h21.9M93.2 43h3.6"/>
<path d="M93.2 50.4h3.6M140.8 43h3.7M140.8 50.4h3.7M201.3 43h3.6M201.3 50.4h3.6M228.7 54h3.7M228.7 57.7h3.7M228.7 44.9h3.7M228.7 48.5h3.7M29 68.7h20.2M29 65h20.2M40 72.3h9.2"/>
<path d="M47.3 63.2h1.9M47.3 70.5h1.9M47.3 66.8h1.9M93.2 63.2h3.6M93.2 66.8h3.6M93.2 65h21.9M93.2 61.4h21.9M170.1 68.7h9.2M170.1 70.5h1.8M170.1 72.3h1.8M170.1 74.2h9.2M228.7 63.2h3.7"/>
<path d="M228.7 66.8h3.7M43.7 90.7h18.3M47.3 90.7v5.5M58.4 98h3.6M58.4 94.3h3.6M85.8 90.7h18.3M85.8 98h3.7M85.8 94.3h3.7M100.5 90.7v5.5M135.3 90.7h18.3M139 90.7v5.5M149.9 98h3.7"/>
<path d="M149.9 94.3h3.7M177.4 90.7h18.3M177.4 98h3.7M177.4 94.3h3.7M192.1 90.7v5.5M236.1 88.8h9.1v1.9M245.2 98v3.7M256.2 92.5v5.5M258 92.5v1.8h-9.1M259.9 92.5v1.8h3.6M40 112.6h3.7M47.3 101.7v3.6h14.7"/>
<path d="M51 112.6h3.7M58.4 101.7h3.6M58.4 105.3v3.7M58.4 116.3v1.9h153.8v40.3h-153.8v-1.9M85.8 101.7h3.7M89.5 105.3v3.7M89.5 116.3v1.9M93.2 112.6h3.6M100.5 101.7v3.6h-14.7M104.1 112.6h3.7M131.6 112.6h3.7M139 101.7v3.6h14.6"/>
<path d="M142.6 112.6h3.7M149.9 101.7h3.7M149.9 105.3v3.7M149.9 116.3v1.9M177.4 101.7h3.7M181.1 105.3v3.7M181.1 116.3v1.9M184.8 112.6h3.6M192.1 100.7v4.6h-14.7M195.7 112.6h3.7M245.2 109v1.8M256.2 103.5v1.8"/>
<path d="M43.7 131h18.3M47.3 131v5.5M58.4 138.3h3.6M58.4 134.6h3.6M85.8 131h18.3M85.8 138.3h3.7M85.8 134.6h3.7M100.5 131v5.5M135.3 131h18.3M139 131v5.5M149.9 138.3h3.7M149.9 134.6h3.7"/>
<path d="M177.4 131h18.3M177.4 138.3h3.7M177.4 134.6h3.7M192.1 131v5.5M232.4 125.5h12.8v1.8M245.2 134.6v3.7M256.2 129.1v5.5M258 129.1v1.9h-9.1M259.9 129.1v1.9h7.3M40 153h3.7M47.3 142v3.6h14.7M51 153h3.7"/>
<path d="M58.4 142h3.6M58.4 145.6v3.7M74.8 158.5v7.3M85.8 142h3.7M89.5 145.6v3.7M89.5 156.6v1.9M93.2 153h3.6M100.5 142v3.6h-14.7M104.1 153h3.7M131.6 153h3.7M139 142v3.6h14.6M142.6 153h3.7"/>
<path d="M149.9 142h3.7M149.9 145.6v3.7M149.9 156.6v1.9M177.4 142h3.7M181.1 145.6v3.7M181.1 156.6v1.9M184.8 153h3.6M192.1 141.1v4.5h-14.7M195.7 153h3.7M245.2 145.6v1.9M256.2 140.1v1.9M49.2 169.4h3.7"/>
<path d="M60.2 169.4h11M67.5 169.4v1.9M67.5 178.6v1.8h7.3M74.8 173.1v9.2M74.8 163.9h3.7"/>
</g>
<g fill="#008000" stroke="#008000" stroke-width=".2">
<circle cx="47.3" cy="90.7" r=".36"/>
<circle cx="100.5" cy="90.7" r=".36"/>
<circle cx="139" cy="90.7" r=".36"/>
<circle cx="192.1" cy="90.7" r=".36"/>
<circle cx="47.3" cy="131" r=".36"/>
<circle cx="100.5" cy="131" r=".36"/>
<circle cx="139" cy="131" r=".36"/>
<circle cx="192.1" cy="131" r=".36"/>
<circle cx="47.3" cy="57.7" r=".36"/>
<circle cx="74.8" cy="180.4" r=".36"/>
<circle cx="58.4" cy="105.3" r=".36"/>
<circle cx="89.5" cy="105.3" r=".36"/>
<circle cx="149.9" cy="158.5" r=".36"/>
<circle cx="89.5" cy="158.5" r=".36"/>
<circle cx="74.8" cy="163.9" r=".36"/>
<circle cx="74.8" cy="158.5" r=".36"/>
<circle cx="149.9" cy="118.2" r=".36"/>
<circle cx="181.1" cy="118.2" r=".36"/>
<circle cx="89.5" cy="118.2" r=".36"/>
<circle cx="67.5" cy="169.4" r=".36"/>
<circle cx="149.9" cy="105.3" r=".36"/>
<circle cx="181.1" cy="105.3" r=".36"/>
<circle cx="192.1" cy="101.7" r=".36"/>
<circle cx="58.4" cy="145.6" r=".36"/>
<circle cx="89.5" cy="145.6" r=".36"/>
<circle cx="149.9" cy="145.6" r=".36"/>
<circle cx="181.1" cy="145.6" r=".36"/>
<circle cx="192.1" cy="142" r=".36"/>
<circle cx="256.2" cy="131" r=".36"/>
<circle cx="256.2" cy="94.3" r=".36"/>
</g>
<text font-size="5.7" fill="#800000" x="76.7" y="66.8" transform="rotate(-90 76.7 66.8)">ARDUINO</text>
<g font-size="2.9" fill="#800000">
<text x="28" y="13.3">1</text>
<text x="62.2" y="13.3">2</text>
<text x="96.5" y="13.3">3</text>
<text x="130.7" y="13.3">4</text>
<text x="165" y="13.3">5</text>
<text x="199.2" y="13.3">6</text>
<text x="233.4" y="13.3">7</text>
<text x="267.7" y="13.3">8</text>
<text x="9.4" y="32.9">A</text>
<text x="286" y="32.9">A</text>
<text x="71.2" y="58.3" transform="rotate(-90 71.2 58.3)">UNO R3</text>
<text x="9.4" y="69.3">B</text>
<text x="286" y="69.3">B</text>
<text x="9.3" y="105.8">C</text>
<text x="285.9" y="105.8">C</text>
<text x="9.3" y="142.3">D</text>
<text x="285.9" y="142.3">D</text>
<text x="9.4" y="178.7">E</text>
<text x="286" y="178.7">E</text>
<text x="257.1" y="187.8">4BSS rev.A</text>
<text x="256.9" y="195.2">Sheet:</text>
<text x="266.7" y="195.1">1/1</text>
<text x="28" y="198.3">1</text>
<text x="62.2" y="198.3">2</text>
<text x="96.5" y="198.3">3</text>
<text x="130.7" y="198.3">4</text>
<text x="165" y="198.3">5</text>
<text x="199.2" y="198.3">6</text>
<text x="233.4" y="198.3">7</text>
<text x="267.7" y="198.3">8</text>
</g>
<g font-size="2.9" fill="#008000">
<text x="109.6" y="165.8">Compatible Relay List:</text>
<text x="113.3" y="171.3">Panasonic TQ2-L2-5V</text>
<text x="113.3" y="174.9">Hongfa HFD31/5-L2</text>
</g>
<g font-size="2.6" fill="#800000">
<text x="257.1" y="191.4">12/10/2014</text>
<text x="269.4" y="191.4">19:09:17</text>
</g>
<g font-size="2" fill="#808080">
<text x="233.3" y="33.8">+BAT1-</text>
<text x="144.8" y="41.8">CN5-2</text>
<text x="196.1" y="41.8">CN6-1</text>
<text x="222.2" y="36.4">BAT4+</text>
<text x="222.7" y="40">BAT4-</text>
<text x="236.4" y="40">CN4-1</text>
<text x="236.4" y="36.3">CN4-2</text>
<text x="250.7" y="41.2">SOLARX</text>
<text x="99.7" y="44.8">GND</text>
<text x="135.6" y="43.7">PRI+</text>
<text x="144.5" y="45.7">+PRI-</text>
<text x="152.8" y="46.6">PRIMARY</text>
<text x="164.6" y="47.6">MOTOR/ENERGIZER</text>
<text x="166.4" y="44.9">External BEDINI</text>
<text x="184.8" y="46.7">SECONDARY</text>
<text x="195.9" y="45.3">+SEC-</text>
<text x="206" y="43.7">SEC+</text>
<text x="222.2" y="45.5">BAT3+</text>
<text x="232.4" y="42.9">+BAT2-</text>
<text x="236.4" y="45.5">CN3-2</text>
<text x="41.5" y="52.8">+3.3V</text>
<text x="97.9" y="51">RELAYS_EN</text>
<text x="116.2" y="52.8">B4_P-KP8</text>
<text x="136.1" y="51">PRI-</text>
<text x="144.5" y="53">+PRI-</text>
<text x="144.8" y="49.2">CN5-1</text>
<text x="154.4" y="48.4">(INPUT)</text>
<text x="168.3" y="50.4">Connection</text>
<text x="184.8" y="48.5">(OUTPUT)</text>
<text x="195.9" y="52.7">+SEC-</text>
<text x="196.1" y="49.2">CN6-2</text>
<text x="206" y="51">SEC-</text>
<text x="222.7" y="49.2">BAT3-</text>
<text x="232.4" y="52.1">+BAT3-</text>
<text x="236.4" y="49.2">CN3-1</text>
<text x="250.7" y="50.4">SOLARX</text>
<text x="35.7" y="54.7">+5V</text>
<text x="38.7" y="57.2">GND</text>
<text x="97.9" y="54.7">B4_S-KP7</text>
<text x="116.2" y="58.3">B3_P-KP6</text>
<text x="222.2" y="54.7">BAT2+</text>
<text x="222.7" y="58.3">BAT2-</text>
<text x="236.4" y="58.3">CN2-1</text>
<text x="236.4" y="54.7">CN2-2</text>
<text x="250.7" y="59.5">SOLARX</text>
<text x="18.6" y="65.7">VPRIMARY</text>
<text x="35.9" y="60.2">VIN</text>
<text x="43" y="63.8">N$5</text>
<text x="97.9" y="63.8">B2_S-KP3</text>
<text x="97.9" y="60.2">B3_S-KP5</text>
<text x="116.2" y="65.7">B1_P-KP2</text>
<text x="116.2" y="62">B2_P-KP4</text>
<text x="222.2" y="63.8">BAT1+</text>
<text x="232.4" y="61.3">+BAT4-</text>
<text x="236.4" y="63.8">CN1-2</text>
<text x="24.7" y="69.3">N$8</text>
<text x="33.7" y="67.5">VSECONDARY</text>
<text x="42.6" y="71.2">SDA</text>
<text x="97.9" y="67.5">B1_S-KP1</text>
<text x="175.1" y="71">GND</text>
<text x="180.4" y="69.3">PRI-</text>
<text x="222.7" y="67.5">BAT1-</text>
<text x="236.4" y="67.5">CN1-1</text>
<text x="250.7" y="68.7">SOLARX</text>
<text x="35.4" y="73">SCL</text>
<text x="161.5" y="76.4">JP3</text>
<text x="175.1" y="72.8">GND</text>
<text x="180.4" y="74.8">SEC-</text>
<text x="151.4" y="78.2">ground selection</text>
<text x="62" y="88.3">RL4</text>
<text x="153.6" y="88.3">RL3</text>
<text x="230.9" y="89.5">PRI+</text>
<text x="39.3" y="91.3">+5V</text>
<text x="53.2" y="95">PRI+</text>
<text x="62" y="90.1">HFD31/5-L2</text>
<text x="90.6" y="95">PRI-</text>
<text x="105.2" y="91.3">+5V</text>
<text x="130.9" y="91.3">+5V</text>
<text x="144.8" y="95">PRI+</text>
<text x="153.6" y="90.1">HFD31/5-L2</text>
<text x="182.2" y="95">PRI-</text>
<text x="196.9" y="91.3">+5V</text>
<text x="238.8" y="91.6">470k</text>
<text x="247.5" y="92">Function</text>
<text x="251.3" y="90.1">JP1</text>
<text x="264.6" y="95">VPRIMARY</text>
<text x="47" y="97.1" transform="rotate(-90 47 97.1)">D1</text>
<text x="49" y="97.1" transform="rotate(-90 49 97.1)">4448</text>
<text x="51.8" y="98.6">BAT4+</text>
<text x="90.6" y="98.6">BAT4-</text>
<text x="100.1" y="97.1" transform="rotate(-90 100.1 97.1)">D2</text>
<text x="102.2" y="97.1" transform="rotate(-90 102.2 97.1)">4448</text>
<text x="138.6" y="97.1" transform="rotate(-90 138.6 97.1)">D3</text>
<text x="140.6" y="97.1" transform="rotate(-90 140.6 97.1)">4448</text>
<text x="143.4" y="98.6">BAT3+</text>
<text x="182.2" y="98.6">BAT3-</text>
<text x="191.7" y="97.1" transform="rotate(-90 191.7 97.1)">D4</text>
<text x="193.8" y="97.1" transform="rotate(-90 193.8 97.1)">4448</text>
<text x="240.9" y="97.1" transform="rotate(-90 240.9 97.1)">T1</text>
<text x="242.5" y="97.1" transform="rotate(-90 242.5 97.1)">20k</text>
<text x="257.3" y="99.6">C1</text>
<text x="259.1" y="101.4">6.3V</text>
<text x="52.5" y="102.3">SEC+</text>
<text x="90.6" y="102.3">SEC-</text>
<text x="144.1" y="102.3">SEC+</text>
<text x="182.2" y="102.3">SEC-</text>
<text x="257.3" y="105">&gt;COST</text>
<text x="257.3" y="103.2">100nF</text>
<text x="30.5" y="113.3">B4_S-KP7</text>
<text x="44.6" y="111.6">R1</text>
<text x="60.2" y="113.6">MMBT2222A</text>
<text x="60.2" y="111.7">Q1</text>
<text x="77.2" y="113.6">MMBT2222A</text>
<text x="85.3" y="111.7">Q2</text>
<text x="97.7" y="111.6">R4</text>
<text x="108.9" y="113.3">B4_P-KP8</text>
<text x="122.1" y="113.3">B3_S-KP5</text>
<text x="136.2" y="111.6">R5</text>
<text x="151.8" y="112.7">Q4</text>
<text x="176.9" y="112.7">Q5</text>
<text x="189.3" y="111.6">R8</text>
<text x="200.5" y="113.3">B3_P-KP6</text>
<text x="244.1" y="108.1" transform="rotate(-90 244.1 108.1)">R12</text>
<text x="247.6" y="108.1" transform="rotate(-90 247.6 108.1)">100K</text>
<text x="254.5" y="109.8">GND</text>
<text x="44.6" y="115">2K2</text>
<text x="97.7" y="115">2K2</text>
<text x="136.2" y="115">2K2</text>
<text x="151.8" y="114.5">MMBT2222A</text>
<text x="168.8" y="114.5">MMBT2222A</text>
<text x="189.3" y="115">2K2</text>
<text x="243.5" y="115.3">GND</text>
<text x="39.3" y="131.6">+5V</text>
<text x="62" y="128.6">RL2</text>
<text x="62" y="130.4">HFD31/5-L2</text>
<text x="105.2" y="131.6">+5V</text>
<text x="130.9" y="131.6">+5V</text>
<text x="153.6" y="128.6">RL1</text>
<text x="153.6" y="130.4">HFD31/5-L2</text>
<text x="196.9" y="131.6">+5V</text>
<text x="226.5" y="126.1">SEC+</text>
<text x="236.1" y="128.2">470k</text>
<text x="247.5" y="128.6">Function</text>
<text x="251.3" y="126.8">JP2</text>
<text x="268.3" y="131.6">VSECONDARY</text>
<text x="47" y="137.4" transform="rotate(-90 47 137.4)">D5</text>
<text x="49" y="137.4" transform="rotate(-90 49 137.4)">4448</text>
<text x="53.2" y="135.3">PRI+</text>
<text x="90.6" y="135.3">PRI-</text>
<text x="100.1" y="137.4" transform="rotate(-90 100.1 137.4)">D6</text>
<text x="102.2" y="137.4" transform="rotate(-90 102.2 137.4)">4448</text>
<text x="138.6" y="137.4" transform="rotate(-90 138.6 137.4)">D7</text>
<text x="140.6" y="137.4" transform="rotate(-90 140.6 137.4)">4448</text>
<text x="144.8" y="135.3">PRI+</text>
<text x="182.2" y="135.3">PRI-</text>
<text x="191.7" y="137.4" transform="rotate(-90 191.7 137.4)">D8</text>
<text x="193.8" y="137.4" transform="rotate(-90 193.8 137.4)">4448</text>
<text x="240.9" y="133.7" transform="rotate(-90 240.9 133.7)">T2</text>
<text x="242.5" y="133.7" transform="rotate(-90 242.5 133.7)">20K</text>
<text x="257.3" y="136.2">C2</text>
<text x="51.8" y="138.9">BAT2+</text>
<text x="52.5" y="142.6">SEC+</text>
<text x="90.6" y="138.9">BAT2-</text>
<text x="90.6" y="142.6">SEC-</text>
<text x="143.4" y="138.9">BAT1+</text>
<text x="144.1" y="142.6">SEC+</text>
<text x="182.2" y="138.9">BAT1-</text>
<text x="182.2" y="142.6">SEC-</text>
<text x="257.3" y="141.7">&gt;COST</text>
<text x="257.3" y="139.9">100nF</text>
<text x="259.1" y="138">6.3V</text>
<text x="244.1" y="144.7" transform="rotate(-90 244.1 144.7)">R11</text>
<text x="247.6" y="144.7" transform="rotate(-90 247.6 144.7)">100K</text>
<text x="254.5" y="146.5">GND</text>
<text x="30.5" y="153.6">B2_S-KP3</text>
<text x="44.6" y="155.3">2K2</text>
<text x="44.6" y="151.9">R6</text>
<text x="60.2" y="154.8">MMBT2222A</text>
<text x="60.2" y="153">Q6</text>
<text x="77.2" y="154.8">MMBT2222A</text>
<text x="85.3" y="153">Q7</text>
<text x="97.7" y="155.3">2K2</text>
<text x="97.7" y="151.9">R7</text>
<text x="108.9" y="153.6">B2_P-KP4</text>
<text x="122.1" y="153.6">B1_S-KP1</text>
<text x="136.2" y="155.3">2K2</text>
<text x="136.2" y="151.9">R9</text>
<text x="151.8" y="154.8">MMBT2222A</text>
<text x="151.8" y="153">Q8</text>
<text x="168.8" y="154.8">MMBT2222A</text>
<text x="176.9" y="153">Q9</text>
<text x="189.3" y="155.3">2K2</text>
<text x="189.3" y="151.9">R10</text>
<text x="200.5" y="153.6">B1_P-KP2</text>
<text x="237.9" y="155.7">Aten max = 100k/(490k+100k)= 0,169v/v</text>
<text x="243.5" y="152">GND</text>
<text x="236.1" y="157.5">Aten center = 110k/(480k+110k)= 0,1864v/v</text>
<text x="237.9" y="159.4">Aten min = 120k/(470k+120k)= 0,203v/v</text>
<text x="68.8" y="167.1">Q3</text>
<text x="79.6" y="164.6">BJT_EMITERS</text>
<text x="236.1" y="164.9">@ Vbat = 13V -&gt; Vadc @ pot max = 13*0.203=2,639V</text>
<text x="236.1" y="166.7">@ Vbat = 13V -&gt; Vadc @ pot min = 13*0.169=2,197V</text>
<text x="236.1" y="163">Vbatmax = 5v/0.169v/v= 29.6V</text>
<text x="37.6" y="170.1">RELAYS_EN</text>
<text x="53.8" y="171.8">2K2</text>
<text x="53.8" y="168.4">R2</text>
<text x="60.7" y="168.9">MMBT2222A</text>
<text x="66.4" y="177.7" transform="rotate(-90 66.4 177.7)">R3</text>
<text x="69.9" y="177.7" transform="rotate(-90 69.9 177.7)">2K2</text>
<text x="73.1" y="186.8">GND</text>
</g>
<g font-size="2" fill="#008000">
<text x="159.1" y="61.4">Arduino Ground reference:</text>
<text x="159.1" y="63.2">1-2 Secondary side</text>
<text x="159.1" y="65">3-4 primary side</text>
<text x="159.1" y="66.9">None connected, USB.</text>
<text x="258" y="184.1">designed by: J.A.Peral</text>
</g>
<g font-size="2" fill="#800000">
<text x="69.8" y="93.1" transform="rotate(-90 69.8 93.1)">+</text>
<text x="79.4" y="93.1" transform="rotate(-90 79.4 93.1)">+</text>
<text x="161.4" y="93.1" transform="rotate(-90 161.4 93.1)">+</text>
<text x="171" y="93.1" transform="rotate(-90 171 93.1)">+</text>
<text x="69.8" y="104.1" transform="rotate(-90 69.8 104.1)">-</text>
<text x="79" y="104.1" transform="rotate(-90 79 104.1)">-</text>
<text x="161.4" y="104.1" transform="rotate(-90 161.4 104.1)">-</text>
<text x="170.6" y="104.1" transform="rotate(-90 170.6 104.1)">-</text>
<text x="69.8" y="133.4" transform="rotate(-90 69.8 133.4)">+</text>
<text x="79.4" y="133.4" transform="rotate(-90 79.4 133.4)">+</text>
<text x="161.4" y="133.4" transform="rotate(-90 161.4 133.4)">+</text>
<text x="171" y="133.4" transform="rotate(-90 171 133.4)">+</text>
<text x="69.8" y="144.4" transform="rotate(-90 69.8 144.4)">-</text>
<text x="79" y="144.4" transform="rotate(-90 79 144.4)">-</text>
<text x="161.4" y="144.4" transform="rotate(-90 161.4 144.4)">-</text>
<text x="170.6" y="144.4" transform="rotate(-90 170.6 144.4)">-</text>
</g>
<g font-size="1.7" fill="#808080">
<text x="83.7" y="41.8">AREF</text>
<text x="84.6" y="39.9">SDA</text>
<text x="84.8" y="38.1">SCL</text>
<text x="54.5" y="47.2">RESERVED</text>
<text x="84.4" y="43.6">GND</text>
<text x="85" y="47.2">D12</text>
<text x="85" y="45.4">D13</text>
<text x="54.5" y="52.7">3V</text>
<text x="54.5" y="50.9">/RESET</text>
<text x="54.5" y="49.1">IOREF</text>
<text x="85" y="50.9">D10</text>
<text x="85.1" y="49.1">D11</text>
<text x="85.8" y="52.7">D9</text>
<text x="54.5" y="58.2">GND1</text>
<text x="54.5" y="56.4">GND2</text>
<text x="54.5" y="54.6">5V</text>
<text x="85.8" y="58.2">D7</text>
<text x="85.8" y="54.6">D8</text>
<text x="54.5" y="65.6">A1</text>
<text x="54.5" y="63.7">A0</text>
<text x="54.5" y="60.1">VIN</text>
<text x="85.8" y="65.6">D3</text>
<text x="85.8" y="63.7">D4</text>
<text x="85.8" y="61.9">D5</text>
<text x="85.8" y="60.1">D6</text>
<text x="54.5" y="71.1">A4/SDA</text>
<text x="54.5" y="69.2">A3</text>
<text x="54.5" y="67.4">A2</text>
<text x="85.8" y="71.1">D0</text>
<text x="85.8" y="69.2">D1</text>
<text x="85.8" y="67.4">D2</text>
<text x="54.5" y="72.9">A5/SCL</text>
</g>
<g font-size="1.6" fill="#808080">
<text x="248" y="43">Deep-cycle 12v 8Ah</text>
<text x="248" y="52.2">Deep-cycle 12v 8Ah</text>
<text x="248" y="61.4">Deep-cycle 12v 8Ah</text>
<text x="248" y="70.5">Deep-cycle 12v 8Ah</text>
</g>
<g font-size="1.4" fill="#800000">
<text x="169.4" y="75.8" transform="rotate(-90 169.4 75.8)">1</text>
<text x="64.9" y="95.7">set</text>
<text x="81.2" y="95.7">set</text>
<text x="156.5" y="95.7">set</text>
<text x="172.9" y="95.7">set</text>
<text x="64.2" y="100.7">reset</text>
<text x="71.6" y="98.8" transform="rotate(-90 71.6 98.8)">set</text>
<text x="77.1" y="99.5" transform="rotate(-90 77.1 99.5)">reset</text>
<text x="80.8" y="100.7">reset</text>
<text x="155.8" y="100.7">reset</text>
<text x="163.2" y="98.8" transform="rotate(-90 163.2 98.8)">set</text>
<text x="168.7" y="99.5" transform="rotate(-90 168.7 99.5)">reset</text>
<text x="172.4" y="100.7">reset</text>
<text x="64.9" y="136">set</text>
<text x="81.2" y="136">set</text>
<text x="156.5" y="136">set</text>
<text x="172.9" y="136">set</text>
<text x="64.2" y="141">reset</text>
<text x="71.6" y="139.1" transform="rotate(-90 71.6 139.1)">set</text>
<text x="77.1" y="139.8" transform="rotate(-90 77.1 139.8)">reset</text>
<text x="80.8" y="141">reset</text>
<text x="155.8" y="141">reset</text>
<text x="163.2" y="139.1" transform="rotate(-90 163.2 139.1)">set</text>
<text x="168.7" y="139.8" transform="rotate(-90 168.7 139.8)">reset</text>
<text x="172.4" y="141">reset</text>
</g>
</svg>
